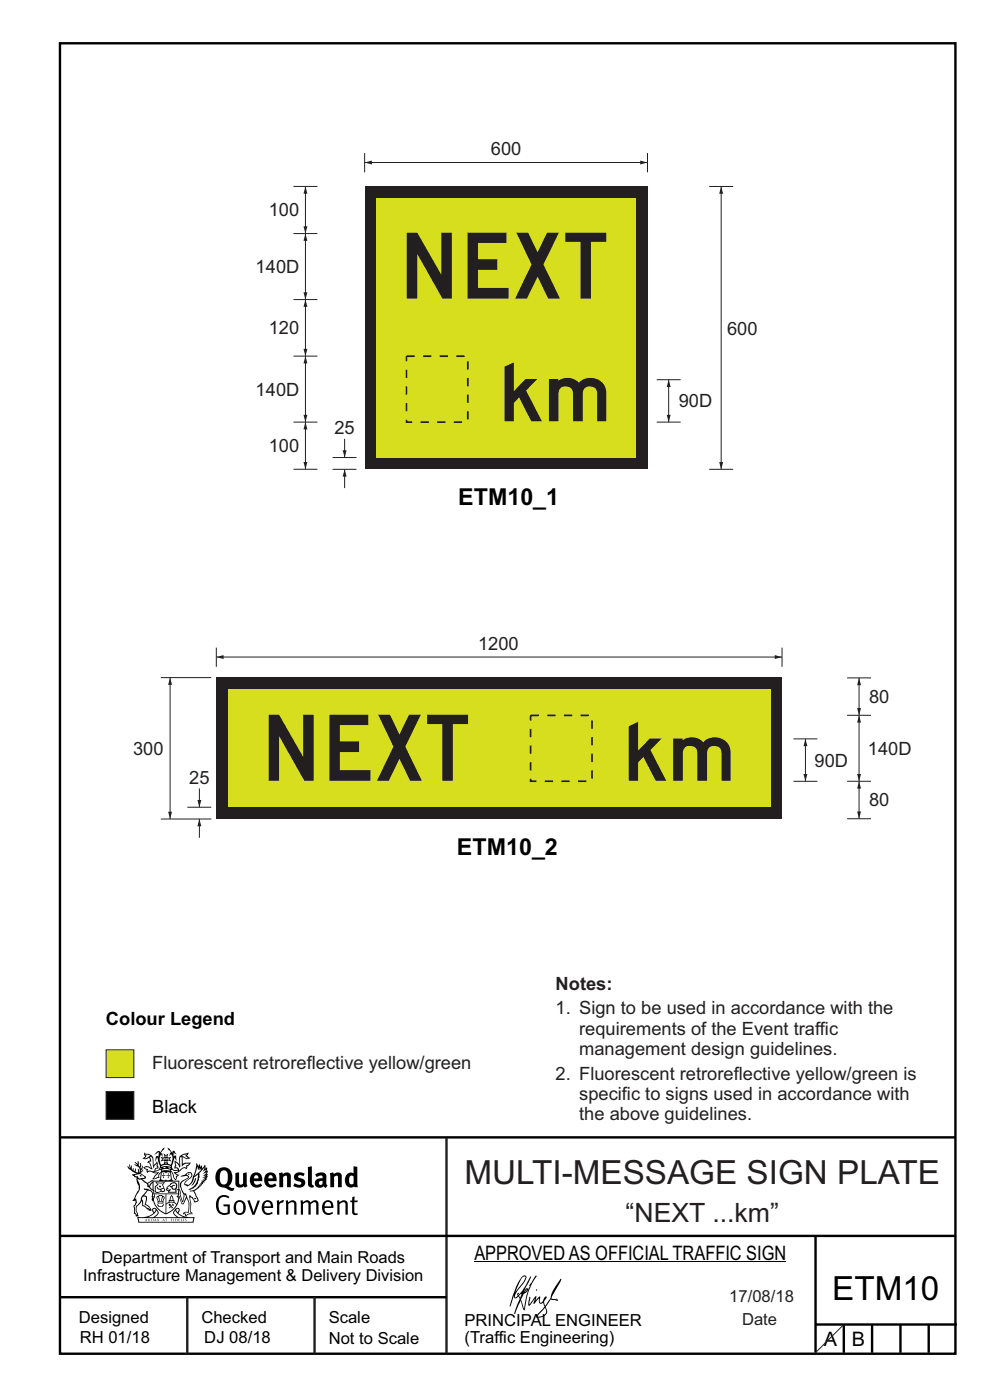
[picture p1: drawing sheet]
<svg xmlns="http://www.w3.org/2000/svg" width="210mm" height="297mm" viewBox="0 0 210 297" stroke-linecap="round" stroke-linejoin="round" font-family="sans-serif">
<path d="M12.7 9.2h190v278h-190zM12.7 241.3h190M12.7 275.2h82M12.7 262.2h190.1M173 262.1v24.9M173 281h30M179 281v6M185 281v6M191 281v6M197 281v6" fill="none" stroke="#000" stroke-width=".51"/>
<path d="M94.7 241.4v45.8M39.7 275.2v12M66.7 275.2v12" fill="none" stroke="#231f20" stroke-width=".51"/>
<g fill="#000">
<path d="M29.6 249.4l.2-.1 .3 .2z" fill-rule="evenodd"/>
<path d="M30.8 244.9l1.1 .3-.9 .5h-.4l.6-.5zM31.8 245.4h.2a2.44 2.44 0 0 1 .4 1.9l.1 .5 .7-1-.1 .6 .3 .3a.57 .57 0 0 0-.6 .7l-1-.1-.5 .2 .2-.5-.8-.3 .7-.1 .9 .5 .1-.1-.6-1.3-.2-.2h.5zM30.7 244.4l-.1 .5 .2 .4-.6 .4a1.04 1.04 0 0 0 1.4-.1l.2 .6-.3 .1-.2 .4a.94 .94 0 0 1 .8 1.1l-.2-.1a1.16 1.16 0 0 0-1.5-.1l.3 .4 .4 .2 .1 .5 .2 .1 .1-.2a.94 .94 0 0 1 1.1 .2l.8 .1-1.2 1.2a1.13 1.13 0 0 0 1.2-.2l.4-.1-.1-.4 .5-.8a.83 .83 0 0 0-.6 1.1l-.3-.1-.7 .4 1.1-1.4-.5 .1-.5-.1 1.3-.5-.1-.1-.9 .4v-.3l.2-.2 .3 .1 .1-.3-.2-.4v-.6l-.1-.4-.7 1v-.7a1.42 1.42 0 0 0-1.6-1.8z" fill-rule="evenodd"/>
<path d="M31 258.7l.1 .2h-.2zM31 258.5l-.3 .6 .4-.2 .2 .2z" fill-rule="evenodd"/>
<path d="M31.3 258.6h.3v.4a.25 .25 0 0 0 .2-.1 .25 .25 0 0 0-.1-.3h.1a.29 .29 0 0 1 0 .4 .29 .29 0 0 1-.4 0 .29 .29 0 0 1 0-.4z" fill-rule="evenodd"/>
<path d="M32.2 258.6a.22 .22 0 0 1 .3 .2 .22 .22 0 0 1-.3 .2zM32 258.6l.1 .4a.33 .33 0 0 0 .4 0 .33 .33 0 0 0 0-.4 .33 .33 0 0 0-.5 0z" fill-rule="evenodd"/>
<path d="M29.2 250.1l.3 .1a.61 .61 0 0 1 .8 .4l.3 .2a.8 .8 0 0 1 .6 1l.4 .1 .5 .5a1 1 0 0 1 .5 1.1l-.1 .7v-.5h-.1a.96 .96 0 0 0-.8-1.3l-.2-.2h-.7l-.1-.1-.1 .1 .1 .3h.6l-1.2 1.3-.2 1-.4 .6a1.33 1.33 0 0 0-.5 1.8l.2 .5a1.26 1.26 0 0 1-.5-1.5l-.1-.3a1.56 1.56 0 0 0 .4-1.7l-.3 .2 .2-.5a3.2 3.2 0 0 0 .7-3zM30.4 253.9h.4a2.06 2.06 0 0 1-.1 1.6l.7 .5 .4 .4-.6-.1-.8-.6-.1-.9a.51 .51 0 0 1 .1-.9zM28.6 249.3a1.52 1.52 0 0 1 2.1 .5l-1.1 .2-.2-.1-.1-.4h-.5zM27.5 247v.8l-.3-.4h-.1a3.1 3.1 0 0 0 1.9 1.6l-1 .1 .5 .6 .5 .1 .1 1.1a1.84 1.84 0 0 1-.3 2.5l-.4 .9-.3 .4 .2 .1 .4-.1 .1 .4-.2 .5-.3 .2 .1 1.7h.2l.3 .5 .1 .1 .4-.1-.1-.5a1.3 1.3 0 0 1-.1-1.7l.9-1 .1 1.1 .6 .2 .5 .5 .1-.1 .2 .3h.5a1.85 1.85 0 0 0-1.2-1.4l.1-.3a1.39 1.39 0 0 0 0-1.4l-.5-.1 .5-.5a.66 .66 0 0 1 .9-.4 .66 .66 0 0 1 .3 .9l-.1 .4 .2-.1v.2l-.1 .3 .2 .5 .1-.3a2.24 2.24 0 0 0 .1-2.2 .73 .73 0 0 1-.7-.7 .73 .73 0 0 1 .6-.7v-.2a.94 .94 0 0 0-.9 .8 .48 .48 0 0 1-.1-.6 .48 .48 0 0 1 .5-.2l.5-.3a.51 .51 0 0 0-.8 .2l-.5 .2-1-.8h.6l.2-.5-1.2-.7 .5-.5v-.3l-.5 .4 .1-.2a.69 .69 0 0 0 .2-1v.4l-.2 .3v-1.1l-.3-.2 .1 .6-.1 .2-.4-1.3v.7l-.6-.4 .5 .7-.6-.2 .3 .3a1 1 0 0 1 .7 1.4l-.2-.8v.9l-.5-.2v-.8l-.2 .7-.2-.1-.1-.6-.2 .4-.2-.2 .1-.7-.2 .5z" fill-rule="evenodd"/>
<path d="M32.9 258.7l.1 .2h-.2zM32.9 258.5l-.2 .6 .3-.2 .2 .2z" fill-rule="evenodd"/>
<path d="M33.7 251.5l.4 .1 .1 .3h-.3z" fill-rule="evenodd"/>
<path d="M33.3 258.6h.2l.1 .1 .2-.1-.2 .2 .2 .3-.3-.3-.1 .3h-.1l.2-.3z" fill-rule="evenodd"/>
<path d="M34.7 258.7l.1 .2h-.2zM34.7 258.5l-.3 .6 .4-.2 .2 .2z" fill-rule="evenodd"/>
<path d="M34.2 252.4a.3 .3 0 0 0 .6 0 .3 .3 0 0 0-.6 0zM33.3 250.9l.3 .3-.3 .4a.79 .79 0 0 0 0 1.3l.8-.2-.1-.3a.55 .55 0 0 1-.7-.6l.1-.1 .2 .3 .3 .2 .8-.2-.4-.7 .4-.4-.7 .2zM33 250.7l1.1 .2 .9-.2-.4 .6 .4 1.2a.56 .56 0 0 1-.8 .3l-.2 .1a.73 .73 0 0 1-.9 .1 .73 .73 0 0 1-.3-1v-.4l.6-.4z" fill-rule="evenodd"/>
<path d="M34.5 254h.2v.2l-.2 .6h-.2zM33.6 255.3h.9v.2a.55 .55 0 0 1-.8 .4v-.2l-.2-.1zM33.4 254h.2l.2 .8h-.2zM33.6 255l.8-.1 .1 .2h-.8zM33.8 253.7h.5l-.2 1.1h-.1zM33.3 253.8l-.1 .3 .3 1.1a.48 .48 0 0 0-.1 .6 .48 .48 0 0 0 .5 .2h.5a.49 .49 0 0 0 .2-.8l.3-1.1-.1-.3a1.42 1.42 0 0 0-1.5 0z" fill-rule="evenodd"/>
<path d="M34.6 248.9l.2 .1v.3l.3 .1h-.3l-.1 .6v-.6h-.4l.4-.1z" fill-rule="evenodd"/>
<path d="M35 258.5h.5l-.2 .1v.5h-.2l.1-.5z" fill-rule="evenodd"/>
<path d="M34.3 248.8a.57 .57 0 0 1 .9 .2 .57 .57 0 0 1 .9-.2l.2 1.4h-.2a.57 .57 0 0 1-.9 0 .69 .69 0 0 1-1.1 0zM34.2 248.1l-.3 2.1-.2 .4h3l-.2-.4-.3-2.1h-.2v.2l-.8-.1-.8 .1v-.2z" fill-rule="evenodd"/>
<path d="M34.2 247.4a1.51 1.51 0 0 1 2 .2 2.67 2.67 0 0 0-2.1 0zM35.7 247.6l.4 .1 .1 .3-.4-.1zM34.6 247.6h.5l.1 .2h-.4zM34 247.8l.3 .2h-.3zM34.9 246.9l.3-.2 .3 .2zM34.9 245.6l.2 .1v.3h-.2zM35 245.1l.2 .2 .2-.2-.1 .3h-.2zM35.1 246.3h.2l.1 .4-.2-.2-.2 .2zM35.3 245.7l.2-.1v.4h-.2zM34.4 245.7h.3l.1 .3-.4 .1 .2-.2zM35.7 245.7h.3l-.2 .2 .2 .2-.4-.1zM32.7 244.9l1-.5-.1 1-.2-.2-.3 .2-.3 1.1 .5-1 .3 .9a1.84 1.84 0 0 1 .2 1.7l.4 .1a2.48 2.48 0 0 1 2.2 0l.2-.2-.2-.7 .7-1.8 .4 .7-.2-1-.2-.1-.2 .3v-.9l.6 .4-.6-.8-.3 .1-.1 .4-.5-.9-.5-.3 .2 .5 .6 .5-.5 .8 .4-.4a2.06 2.06 0 0 1 0 2.3l-.5-.2-.2-.6 .1-.1 .8 .2-.4-.5 .4-.5-.7 .2-.2-.2 .2-.7-.5 .4-.5-.4 .2 .7-.2 .2-.7-.2 .4 .5-.4 .5 .8-.2 .1 .1-.2 .6-.5 .2a2.02 2.02 0 0 1 0-2.2l.3 .5-.1-.7-.3-.1 .8-1.2-.4 .3-.5 .8-.2-.3a.8 .8 0 0 0-.8 .5z" fill-rule="evenodd"/>
<path d="M35.6 248.9l.2 .1-.1 .3 .4 .1h-.4v.6l-.1-.6h-.3l.3-.1z" fill-rule="evenodd"/>
<path d="M36 254.8h.8v.2h-.8zM36.4 253.8l.2 .8h-.4zM36.4 253.5l-.3 .5-.1 .6h-.2v.4l-.7 .4 .2 .1a1.48 1.48 0 0 1 2.1 .2l.2-.1-.6-.5v-.5h-.2l-.1-.6z" fill-rule="evenodd"/>
<path d="M36.2 258.6l.3-.1-.1 .1v.2h.1h-.1v.3h-.2z" fill-rule="evenodd"/>
<path d="M36.7 258.6h.2v.5h-.2z" fill-rule="evenodd"/>
<path d="M35.8 255.4l.4 .1 .1 .3 .3-.2-.2-.2a.38 .38 0 0 1 .5 .5l-.2-.2-.3 .2 .3 .2-.3 .3-.1-.4-.4 .4-.1-.2 .4-.3-.1-.1-.2 .1z" fill-rule="evenodd"/>
<path d="M35.6 251.8l.7-.4a.58 .58 0 0 1 1-.1 .58 .58 0 0 1-.4 .9l-.3-.3a.43 .43 0 0 1 .6-.4 .57 .57 0 0 0-.8 .2l-.2-.1-.3 .1 .4 .2a.55 .55 0 0 0 .9 .4v.5h-1.3l.3-.4-.1-.1-.6 .1 .2-.3-.2-.1zM35.4 251.8l-.1 .2a.39 .39 0 0 0 .2 .6h.3l-.2 .4h1.9l-.1-.8a.86 .86 0 0 0-.1-1.3 .86 .86 0 0 0-1.3 .4z" fill-rule="evenodd"/>
<path d="M37.3 258.6a.22 .22 0 0 1 .3 .2 .22 .22 0 0 1-.3 .2zM37.1 258.6v.4a.33 .33 0 0 0 .5 0 .33 .33 0 0 0 0-.4 .33 .33 0 0 0-.5 0z" fill-rule="evenodd"/>
<path d="M37.8 258.6l.4-.1-.2 .1v.2h.1h-.1v.2l.2 .1h-.4z" fill-rule="evenodd"/>
<path d="M32.4 250.5h5.6v2l-.2-.1v-1.7h-5.2v2.5h5.2v-.8l.1 .2-.1 1.1v-.3h-2.5v4a4.1 4.1 0 0 0 2.6-3.6l.1-.1a4 4 0 0 1-2.8 3.9 4.2 4.2 0 0 1-2.8-4.7l.1 1.2 .1-.1a3.8 3.8 0 0 0 2.5 3.4v-4h-2.5l-.2-.9z" fill-rule="evenodd"/>
<path d="M38.4 258.6h.2l-.1 .4 .2 .1h-.3z" fill-rule="evenodd"/>
<path d="M38.5 245.2l.5-.2 .7-.1-.6 .3 .8 .5h-.3zM38.3 245.5l.2-.1 .1 2a1.69 1.69 0 0 1 1.6-.6l-.8 .5 .1 .5a1.1 1.1 0 0 0-1.5 .6l-.1-.5-.2-.2h-.5l.3-.4-.3-.7a1.42 1.42 0 0 1 .8 1.1l.2-.1zM37.1 246.2l.1 1-.2 .3 .1 .4h.5l.1 .2a.96 .96 0 0 1-1.1-.1l-.1 .1a1.06 1.06 0 0 0 1.3 .2v.1a.72 .72 0 0 1-1 .2l.3 .5 .6 .2-.4 .2-.1 .6-.2-.3-.4-1.1-.4-.4 .4 .9a1.54 1.54 0 0 0 .7 1.2l.2-.3a.58 .58 0 0 1 .4-.8l.2-.1h-.3l-.5-.3 .9-.5a.93 .93 0 0 1 1.2-.5v.2l.2-.2 .1-.5a.99 .99 0 0 0 .7-.8l-1.3 .1-.3 .2-.1-1.4 .9 .4 .9-.3h-.4l-.5-.4 .4-.7-.6 .2a1.46 1.46 0 0 0-1.4 2.1v.4l-.2-.4z" fill-rule="evenodd"/>
<path d="M38.9 258.6h.2v.5h-.2z" fill-rule="evenodd"/>
<path d="M39.3 258.6h.2h-.1l.2 .3-.2 .2-.1-.1v-.1l.2 .1z" fill-rule="evenodd"/>
<path d="M29.4 258.4h11.6l-.1 .8h-11.4zM31.3 258.2l.5-.1a2.48 2.48 0 0 0 1.4-1.3l.3 .5-.5 .6-.5 .3zM32.5 256.6l.3-.2 .2 .1-.3 .7zM37.2 256.8a2.65 2.65 0 0 0 1.8 1.4h-1.1l-.5-.3-.5-.6zM37.4 256.5l.2-.1 .3 .2-.3 .6zM29.2 258.2l.1 1.2h11.8l.2-1.1-.2-.1a4.1 4.1 0 0 1-3.3-.9l.3-.4-.1-.6a1.06 1.06 0 0 0-1.3 1l.2 .4 .6 .5h-4.7l.3-.1a.84 .84 0 0 0 .6-.8 .84 .84 0 0 0-.5-.8l-.3-.2h-.5l-.1 .6 .3 .4a4.2 4.2 0 0 1-3.4 .9z" fill-rule="evenodd"/>
<path d="M41.3 250.1l.3-.2-.2 .8-.6 .8h-.2l.5-.7z" fill-rule="evenodd"/>
<path d="M41.2 254.1h.3l.2 .2-.4 .1z" fill-rule="evenodd"/>
<path d="M39.7 249l.3-.2 .5 .2a.88 .88 0 0 1-.6 1.1 1.22 1.22 0 0 0-.8 1.3l.5 .2a.72 .72 0 0 0 .9-.4l.5-.8 .2-.6 .8-.6v.2a2.85 2.85 0 0 1-2 2.9l.1 .1a2.13 2.13 0 0 0 1.9-1.5v-.3a2.01 2.01 0 0 0 .3-1.7l1.1-1.3-.4 1 .7-.5-.7 1 .8-.4-.8 .8 .7-.2-.9 .6 .8-.1-.8 .4h.7l-.8 .3 .3 .2h-.4l.2 .3h-.4l.2 .3h-.4l.1 .2h-.1a2.16 2.16 0 0 1-2 1.1l.1 .2 .4-.1a.76 .76 0 0 1 .7 .8l.5 1.2-.6 .2a1.45 1.45 0 0 0-1.1-1.3l.2 1.8-.1 1.8 .4 .3a1.07 1.07 0 0 0-1.2 .4v-.3l-.5-.2a.87 .87 0 0 1 1.1-.1v-.7a4.4 4.4 0 0 0-.6-3.1l-.1-.3h-.2a2.16 2.16 0 0 1-.7-2.2l.3-.4 1.2-.7a.55 .55 0 0 0-.4-.8zM37.8 252.4a.76 .76 0 0 1 .3 1.1l.6 1.6 .4-1.7 .2 .1a.61 .61 0 0 1-.1 .9l-.3 .8-.2 .1-.7-1.6-.3 .1a1.18 1.18 0 0 0 .1-1.4zM41.8 247.5l.2 .7 .3-.5v.6l.4-.5a1.9 1.9 0 0 1-1.2 1.4l-.3 .3zM38.2 249.6l1.4-.2 .2 .2v.3l-.5 .2a1.26 1.26 0 0 0-.9 1.9l.2 .7a1.84 1.84 0 0 1 .1 2.1l-.4-1.4a.96 .96 0 0 0-.4-1.2l-.4 .2a.78 .78 0 0 1 0 1.3l.1 .3h.4l.4 1.1a.38 .38 0 0 0 .2 .4 .38 .38 0 0 0 .4-.1l.6-1.2a2.94 2.94 0 0 1 .4 2.5l-.1 .4h-.8l-.3 .4v.2l.4-.1 .1 .4 .2 .1a1.02 1.02 0 0 1 1.3-.5v-.4l-.3-.1 .1-1.8-.3-1.3h.1a1.14 1.14 0 0 1 .8 1 .63 .63 0 0 0 .8-.2 .63 .63 0 0 0-.2-.9l-.6-1.2 .9-.6 .2-.4h.3l-.1-.2h.4l-.1-.3h.3l-.1-.3 .5-.1-.2-.2 .6-.4v-.2h-.2l.4-.5h-.3l.3-.5-.4 .1 .4-.5v-.3l-.3 .2 .2-.7-.1-.2-.4 .3v-.8l-.6 .8-.2-.8-.2 .5-.3-.7-.1 .6-.5-.8-.1 1.4-.6 1.8a1.81 1.81 0 0 1-1 1.5l-.6-.2a1.75 1.75 0 0 1 1.1-1.2 .75 .75 0 0 0 .1-1.3 .75 .75 0 0 0-1.2 .4z" fill-rule="evenodd"/>
<path d="M46.4 253.9a1.72 1.72 0 0 1 2.3 0l-.3 .3a1.24 1.24 0 0 0-1.4-.2 1.24 1.24 0 0 0-.6 1.4 1.49 1.49 0 0 0 1.2 1.9l.7-.1v-1.3h-.8l-.1-.4h1.3v1.9a1.93 1.93 0 0 1-2.2 0 1.93 1.93 0 0 1-.7-2.2l.2-.8z" fill-rule="evenodd"/>
<path d="M47 248.4a2.55 2.55 0 0 0 0 2.7l.3 .2a.81 .81 0 0 0 1-1v-.5a1.04 1.04 0 0 0-1.1-1.5zM46.3 248.1a1.82 1.82 0 0 1 2.1-.2 1.82 1.82 0 0 1 .9 1.8 2.29 2.29 0 0 1-.8 2l.7 .3h.5l-.2 .6a2.87 2.87 0 0 1-2-.7 2.12 2.12 0 0 1-1.7-3.1z" fill-rule="evenodd"/>
<path d="M50.4 255.1a1.65 1.65 0 0 0 .2 2.2 .99 .99 0 0 0 1-1.4 .78 .78 0 0 0-.4-.8 .78 .78 0 0 0-.8 0zM50 254.9a1.33 1.33 0 0 1 1.6-.1 1.33 1.33 0 0 1 .5 1.4 1.31 1.31 0 0 1-1.3 1.6 1.31 1.31 0 0 1-1.2-1.6v-.6z" fill-rule="evenodd"/>
<path d="M49.9 248.9l.8-.2v2a.46 .46 0 0 0 .3 .6 .46 .46 0 0 0 .6-.3v-2.1l.7-.2v2.4l.2 .5-.5 .3-.3-.3a1.02 1.02 0 0 1-1.2 .3 1.02 1.02 0 0 1-.6-1.1z" fill-rule="evenodd"/>
<path d="M52.5 254.7l.4-.1 .9 2.6 .8-2.5h.5l-1.1 3h-.5z" fill-rule="evenodd"/>
<path d="M54 249.5l-.1 .5h.9a.49 .49 0 0 0-.2-.6 .49 .49 0 0 0-.6 .1zM53.4 249.1a1.34 1.34 0 0 1 1.6-.2 1.34 1.34 0 0 1 .6 1.5v.2h-1.7a.77 .77 0 0 0 .5 .8 .77 .77 0 0 0 .9-.4l.3 .5a1.59 1.59 0 0 1-2 .2 1.59 1.59 0 0 1-.5-2.1z" fill-rule="evenodd"/>
<path d="M56.3 255.2l-.2 .7h1.3a.7 .7 0 0 0-.3-.8 .7 .7 0 0 0-.8 .1zM55.9 255a1.22 1.22 0 0 1 1.5-.2 1.22 1.22 0 0 1 .5 1.5h-1.8a.93 .93 0 0 0 .5 1 .93 .93 0 0 0 1.1-.2l.2 .3a1.43 1.43 0 0 1-1.8 .1 1.43 1.43 0 0 1-.6-1.7z" fill-rule="evenodd"/>
<path d="M57 249.5l-.1 .5h1a.49 .49 0 0 0-.2-.6 .49 .49 0 0 0-.7 .1zM56.4 249.1a1.34 1.34 0 0 1 1.6-.2 1.34 1.34 0 0 1 .7 1.5v.2h-1.8a.77 .77 0 0 0 .5 .8 .77 .77 0 0 0 .9-.4l.4 .5a1.59 1.59 0 0 1-2.1 .2 1.59 1.59 0 0 1-.5-2.1z" fill-rule="evenodd"/>
<path d="M58.7 254.7l.4-.1 .1 .5 .4-.4 .6-.1-.2 .5a.66 .66 0 0 0-.8 .7v1.9h-.4z" fill-rule="evenodd"/>
<path d="M59.2 248.9l.7-.2 .1 .4a.95 .95 0 0 1 1-.3 .95 .95 0 0 1 .7 .8v2.3h-.8v-2.3a.46 .46 0 0 0-.8 .1v2.2h-.8z" fill-rule="evenodd"/>
<path d="M60.6 254.7l.4-.1 .1 .5a.94 .94 0 0 1 1-.5 .94 .94 0 0 1 .8 .8v2.3h-.5l-.1-2.5a.81 .81 0 0 0-1.2 .3v2.2h-.4z" fill-rule="evenodd"/>
<path d="M62.6 249.1a1.75 1.75 0 0 1 2-.1l-.2 .5-.6-.2a.43 .43 0 0 0-.6 .3l.4 .3a1.04 1.04 0 0 1 1.2 1.1 1.04 1.04 0 0 1-1.4 1l-1.2-.4 .3-.6 1 .4 .4-.4a.88 .88 0 0 0-1-.5l-.4-.2-.1-.4z" fill-rule="evenodd"/>
<path d="M65.3 247.6l.8-.2 .1 3.8 .3 .2 .1 .4a.88 .88 0 0 1-1 0 .88 .88 0 0 1-.3-1z" fill-rule="evenodd"/>
<path d="M63.7 254.7l.5-.1 .1 .5 .4-.3a.78 .78 0 0 1 1.1 .3 .9 .9 0 0 1 1-.5 .9 .9 0 0 1 .8 .8v2.3h-.5l-.1-2.5a.67 .67 0 0 0-1.1 .3v2.2h-.5v-2.4l-.4-.3-.7 .4v2.3h-.5z" fill-rule="evenodd"/>
<path d="M67.8 250.6a.43 .43 0 0 0-.1 .7 .43 .43 0 0 0 .7-.1v-.7zM66.8 249.1a1.7 1.7 0 0 1 2.4 .1v1.9l.3 .4-.4 .5-.5-.4a1.03 1.03 0 0 1-1.7-.1 1.03 1.03 0 0 1 .8-1.5h.7v-.4a.8 .8 0 0 0-1.2 .1z" fill-rule="evenodd"/>
<path d="M69 255.2l-.1 .7h1.3a.7 .7 0 0 0-.3-.8 .7 .7 0 0 0-.9 .1zM68.7 255a1.22 1.22 0 0 1 1.5-.2 1.22 1.22 0 0 1 .5 1.5h-1.8a.93 .93 0 0 0 .4 1 .93 .93 0 0 0 1.2-.2l.1 .3a1.44 1.44 0 0 1-1.7 .1 1.44 1.44 0 0 1-.6-1.7z" fill-rule="evenodd"/>
<path d="M70 248.9l.7-.2 .1 .4a.95 .95 0 0 1 1-.3 .95 .95 0 0 1 .7 .8v2.3h-.8v-2.3a.46 .46 0 0 0-.8 .1v2.2h-.8z" fill-rule="evenodd"/>
<path d="M71.4 254.7l.5-.1 .1 .5a.94 .94 0 0 1 1-.5 .94 .94 0 0 1 .8 .8v2.3h-.5l-.1-2.5a.81 .81 0 0 0-1.2 .3v2.2h-.4z" fill-rule="evenodd"/>
<path d="M74.3 249.5a1.48 1.48 0 0 0 0 1.7h.5l.2-.1v-1.5l-.3-.2zM75 247.4l.8 .1 .1 4.4h-.7l-.1-.2a1.26 1.26 0 0 1-1.4 0 1.26 1.26 0 0 1-.5-1.3 1.29 1.29 0 0 1 .4-1.4 1.29 1.29 0 0 1 1.4-.1z" fill-rule="evenodd"/>
<path d="M74.7 253.9l.5-.1v.9h.7l-.1 .3h-.6v2.2l.1 .2h.5l.1 .3a.75 .75 0 0 1-1.2-.6v-2.1h-.4v-.3h.4z" fill-rule="evenodd"/>
<circle cx="40" cy="249.1" r=".17"/>
</g>
<path d="M100.6 267.7h66.2" fill="none" stroke="#000" stroke-width=".21"/>
<g fill="#000001">
<path d="M111.6 273.7l.2-.2-.5 .7zM110.4 274.5l.3 .1-.3 .7-.3-.4zM110.9 270.9l.5-.1a9.3 9.3 0 0 1-2 3.2l-.1 .2 1-2.5zM110.6 271a14.7 14.7 0 0 0-2.2 4.9l-.3 1.2 .1 .1 .8-2.4a.42 .42 0 0 0 .2 .7 .42 .42 0 0 0 .6-.3l.2-.2 .2 .6-1.1 3.1h.2l1.1-2.8 .6 1.9 .2 .2 .2-.5a13.5 13.5 0 0 1 2-6.2l.5-.5-.2-.2-1.6 2.1 .4-.1a14.9 14.9 0 0 0-1.3 5.1l-.4-1.2a1.39 1.39 0 0 1 .2-1.8l.1-.2a.92 .92 0 0 0 .8-1.2 .75 .75 0 0 0-.7 .7l-.2 .2 1.6-3.4h-.1l-.4 .7a10.5 10.5 0 0 1-2.2 3.2l.2-.4a.32 .32 0 0 0-.4 .2 .32 .32 0 0 0 .1 .4l-.5 .4a3.2 3.2 0 0 1 1.1-2.3l.5-.6a2.49 2.49 0 0 0 .7-1.6l-.3-.2z" fill-rule="evenodd"/>
<path d="M115.6 277.5a1.15 1.15 0 0 1 .1 1.3 1.15 1.15 0 0 1-1.2 .5h-.5zM112.3 275.1l-.3 1.7 .3 .2 1.2-1.5-.3 1.1 1.1-1.2a.94 .94 0 0 0 .4 1.2l.5-.3 .3 .9-1.2 1.3a.98 .98 0 0 0-.5 1 1.9 1.9 0 0 0 2.3-1.3l-.1-.3a1.02 1.02 0 0 1 .3-1.4l.5-.9 1.5 .3-.2-.5v.3l-1.1-.2v-.2l2-3.6 .1-.3-.1-.1-1.8 2.7a6.6 6.6 0 0 1-1.5 3l-.2-.2a1.01 1.01 0 0 1 .4-1.4l.1-.2-.3-.2-.3 .5-.2 .5-.5 .4-.2-.4 .1-.9-.2-.1-.8 .9 .2-.9h-.1l-1.4 1.7 .2-1.4v-.1z" fill-rule="evenodd"/>
<path d="M113.7 273.5l.3 .3h-.3z" fill-rule="evenodd"/>
</g>
<path d="M22.5 222.7h5.9v5.9h-5.9z" fill-rule="evenodd" fill="#d7de1e" stroke="#231f20" stroke-width=".21"/>
<path d="M22.5 231.6h5.9v5.9h-5.9z" fill-rule="evenodd" fill="#000" stroke="#231f20" stroke-width=".21"/>
<path d="M77.3 34.5h60" fill="none" stroke="#231f20" stroke-width=".21"/>
<g fill="#231f20">
<path d="M135.8 34.1l1.5 .4-1.5 .4z"/>
<path d="M77.3 34.5l1.6-.4v.8z"/>
<path d="M77.3 39.6h60v60h-60z" fill-rule="evenodd"/>
</g>
<path d="M79.8 42.1h55v55h-55z" fill-rule="evenodd" fill="#d7de1e"/>
<path d="M77.3 32.5v4M137.3 32.5v4M73.1 93.1v4" fill="none" stroke="#231f20" stroke-width=".21"/>
<path d="M72.7 95.5h.8l-.4 1.6z" fill="#231f20"/>
<path d="M73.1 99.6v3.9" fill="none" stroke="#231f20" stroke-width=".21"/>
<path d="M73.1 99.6l.4 1.5h-.8z" fill="#231f20"/>
<path d="M153 39.6v60M70.5 97.1h5.1" fill="none" stroke="#231f20" stroke-width=".21"/>
<g fill="#231f20">
<path d="M152.6 98h.8l-.4 1.6z"/>
<path d="M153 39.6l.4 1.5h-.8z"/>
</g>
<path d="M64.8 89.6v10" fill="none" stroke="#231f20" stroke-width=".21"/>
<g fill="#231f20">
<path d="M64.4 98h.8l-.4 1.6z"/>
<path d="M64.8 89.6l.4 1.5h-.8z"/>
</g>
<path d="M64.8 75.6v14" fill="none" stroke="#231f20" stroke-width=".21"/>
<g fill="#231f20">
<path d="M64.4 88h.8l-.4 1.6z"/>
<path d="M64.8 75.6l.4 1.5h-.8z"/>
</g>
<path d="M64.8 63.6v12M62.3 99.6h5M62.3 89.6h5" fill="none" stroke="#231f20" stroke-width=".21"/>
<g fill="#231f20">
<path d="M64.4 74h.8l-.4 1.6z"/>
<path d="M64.8 63.6l.4 1.5h-.8z"/>
</g>
<path d="M64.8 39.6v10M62.3 75.6h5" fill="none" stroke="#231f20" stroke-width=".21"/>
<g fill="#231f20">
<path d="M64.4 48h.8l-.4 1.6z"/>
<path d="M64.8 39.6l.4 1.5h-.8z"/>
</g>
<path d="M62.3 39.6h5M62.3 49.6h5M64.8 49.6v14" fill="none" stroke="#231f20" stroke-width=".21"/>
<g fill="#231f20">
<path d="M64.4 62h.8l-.4 1.6z"/>
<path d="M64.8 49.6l.4 1.5h-.8z"/>
</g>
<path d="M62.3 63.6h5M141.8 80.6v9" fill="none" stroke="#231f20" stroke-width=".21"/>
<path d="M86.2 75.6h13v14h-13z" fill="none" stroke="#231f20" stroke-width=".35" stroke-dasharray="1.8 1.8" stroke-linecap="butt"/>
<g fill="#231f20">
<path d="M141.4 88h.9l-.5 1.6z"/>
<path d="M141.8 80.6l.5 1.5h-.9z"/>
</g>
<path d="M150.4 39.6h5.1M70.5 99.6h5.1M139.3 89.6h5.1M139.3 80.6h5.1M150.4 99.6h5.1" fill="none" stroke="#231f20" stroke-width=".21"/>
<path d="M45.9 143.7h120v30h-120z" fill-rule="evenodd" fill="#231f20"/>
<path d="M48.4 146.2h115v25h-115z" fill-rule="evenodd" fill="#d7de1e"/>
<path d="M45.9 139.4h120" fill="none" stroke="#231f20" stroke-width=".21"/>
<g fill="#231f20">
<path d="M164.3 139l1.6 .4-1.6 .4z"/>
<path d="M45.9 139.4l1.5-.4v.8z"/>
</g>
<path d="M45.9 137.4v4.1M165.9 137.4v4.1M182.2 165.7v8" fill="none" stroke="#231f20" stroke-width=".21"/>
<g fill="#231f20">
<path d="M181.8 172.1h.8l-.4 1.6z"/>
<path d="M182.2 165.7l.4 1.6h-.8z"/>
</g>
<path d="M182.2 151.7v14M179.7 173.7h5.1" fill="none" stroke="#231f20" stroke-width=".21"/>
<g fill="#231f20">
<path d="M181.8 164.2h.8l-.4 1.5z"/>
<path d="M182.2 151.7l.4 1.6h-.8z"/>
</g>
<path d="M170.9 156.7v9M179.7 151.7h5.1M179.7 165.7h5.1" fill="none" stroke="#231f20" stroke-width=".21"/>
<path d="M112.6 151.8h13v13.9h-13z" fill="none" stroke="#231f20" stroke-width=".35" stroke-dasharray="1.8 1.8" stroke-linecap="butt"/>
<g fill="#231f20">
<path d="M170.4 164.2h.9l-.4 1.5z"/>
<path d="M170.9 156.7l.4 1.6h-.9z"/>
</g>
<path d="M168.3 156.7h5.1M182.2 143.8v8M168.3 165.7h5.1" fill="none" stroke="#231f20" stroke-width=".21"/>
<g fill="#231f20">
<path d="M181.8 150.2h.8l-.4 1.6z"/>
<path d="M182.2 143.8l.4 1.6h-.8z"/>
</g>
<path d="M179.7 143.8h5.1M42.3 173.7v4" fill="none" stroke="#231f20" stroke-width=".21"/>
<path d="M42.3 173.7l.4 1.6h-.8z" fill="#231f20"/>
<path d="M42.3 167.3v4" fill="none" stroke="#231f20" stroke-width=".21"/>
<path d="M41.9 169.7h.8l-.4 1.6z" fill="#231f20"/>
<path d="M34.1 143.7h10.7M36.1 143.7v30M34.1 173.7h10.7M39.7 171.2h5.1" fill="none" stroke="#231f20" stroke-width=".21"/>
<g fill="#231f20">
<path d="M35.7 172.2h.8l-.4 1.5z"/>
<path d="M36.1 143.7l.4 1.6h-.8z"/>
</g>
<path d="M179 281l-6 6" fill="none" stroke="#231f20" stroke-width=".21"/>
<g font-size="19.4" fill="#231f20">
<text x="84.6" y="63.3">NEXT</text>
<text x="55.3" y="165.6">NEXT</text>
</g>
<g font-size="17.1" fill="#231f20">
<text x="105.8" y="89.4">km</text>
<text x="132.2" y="165.6">km</text>
</g>
<text font-size="7.1" fill="#231f20" x="98.5" y="251.3">MULTI-MESSAGE SIGN PLATE</text>
<text font-size="7.1" x="176.5" y="275.7">ETM10</text>
<text font-size="5.6" fill="#231f20" x="132.7" y="259.2">“NEXT ...km”</text>
<g font-size="4.9">
<text x="97.2" y="107.1">ETM10_1</text>
<text x="96.9" y="181.3">ETM10_2</text>
</g>
<g font-size="4.2">
<text x="100.6" y="267.2">APPROVED AS OFFICIAL TRAFFIC SIGN</text>
<text x="174.7" y="285.6">A</text>
<text x="180.7" y="285.6">B</text>
</g>
<g font-size="3.9" fill="#231f20">
<text x="104.1" y="33">600</text>
<text x="57" y="45.9">100</text>
<text x="54.2" y="57.9">140D</text>
<text x="57" y="70.9">120</text>
<text x="154.2" y="71">600</text>
<text x="54.2" y="83.9">140D</text>
<text x="144" y="86.4">90D</text>
<text x="57" y="95.9">100</text>
<text x="70.9" y="92.1">25</text>
<text x="101.4" y="137.9">1200</text>
<text x="184.4" y="149.2">80</text>
<text x="28.2" y="160.1">300</text>
<text x="184.1" y="160.1">140D</text>
<text x="40.1" y="166.3">25</text>
<text x="172.8" y="162.6">90D</text>
<text x="184.4" y="171.1">80</text>
<text x="117.9" y="209.9">Notes:</text>
<text x="117.9" y="215.1">1. Sign to be used in accordance with the</text>
<text x="122.9" y="219.5">requirements of the Event traffic</text>
<text x="32.3" y="226.7">Fluorescent retroreflective yellow/green</text>
<text x="122.9" y="223.8">management design guidelines.</text>
<text x="117.9" y="229">2. Fluorescent retroreflective yellow/green is</text>
<text x="122.9" y="233.3">specific to signs used in accordance with</text>
<text x="122.9" y="237.7">the above guidelines.</text>
</g>
<g font-size="3.9">
<text x="22.5" y="217.5">Colour Legend</text>
<text x="32.3" y="236.1">Black</text>
</g>
<g font-size="3.5">
<text x="21.6" y="267.9">Department of Transport and Main Roads</text>
<text x="17.7" y="271.8">Infrastructure Management &amp; Delivery Division</text>
<text x="16.7" y="280.6">Designed</text>
<text x="42.7" y="280.6">Checked</text>
<text x="69.7" y="280.6">Scale</text>
<text x="98.5" y="281.3">PRINCIPAL ENGINEER</text>
<text x="16.9" y="284.8">RH 01/18</text>
<text x="43.3" y="284.9">DJ 08/18</text>
<text x="69.7" y="285.2">Not to Scale</text>
<text x="98.5" y="284.8">(Traffic Engineering)</text>
</g>
<g font-size="3.5" fill="#231f20">
<text x="154.7" y="276.2">17/08/18</text>
<text x="157.4" y="281.2">Date</text>
</g>
</svg>
